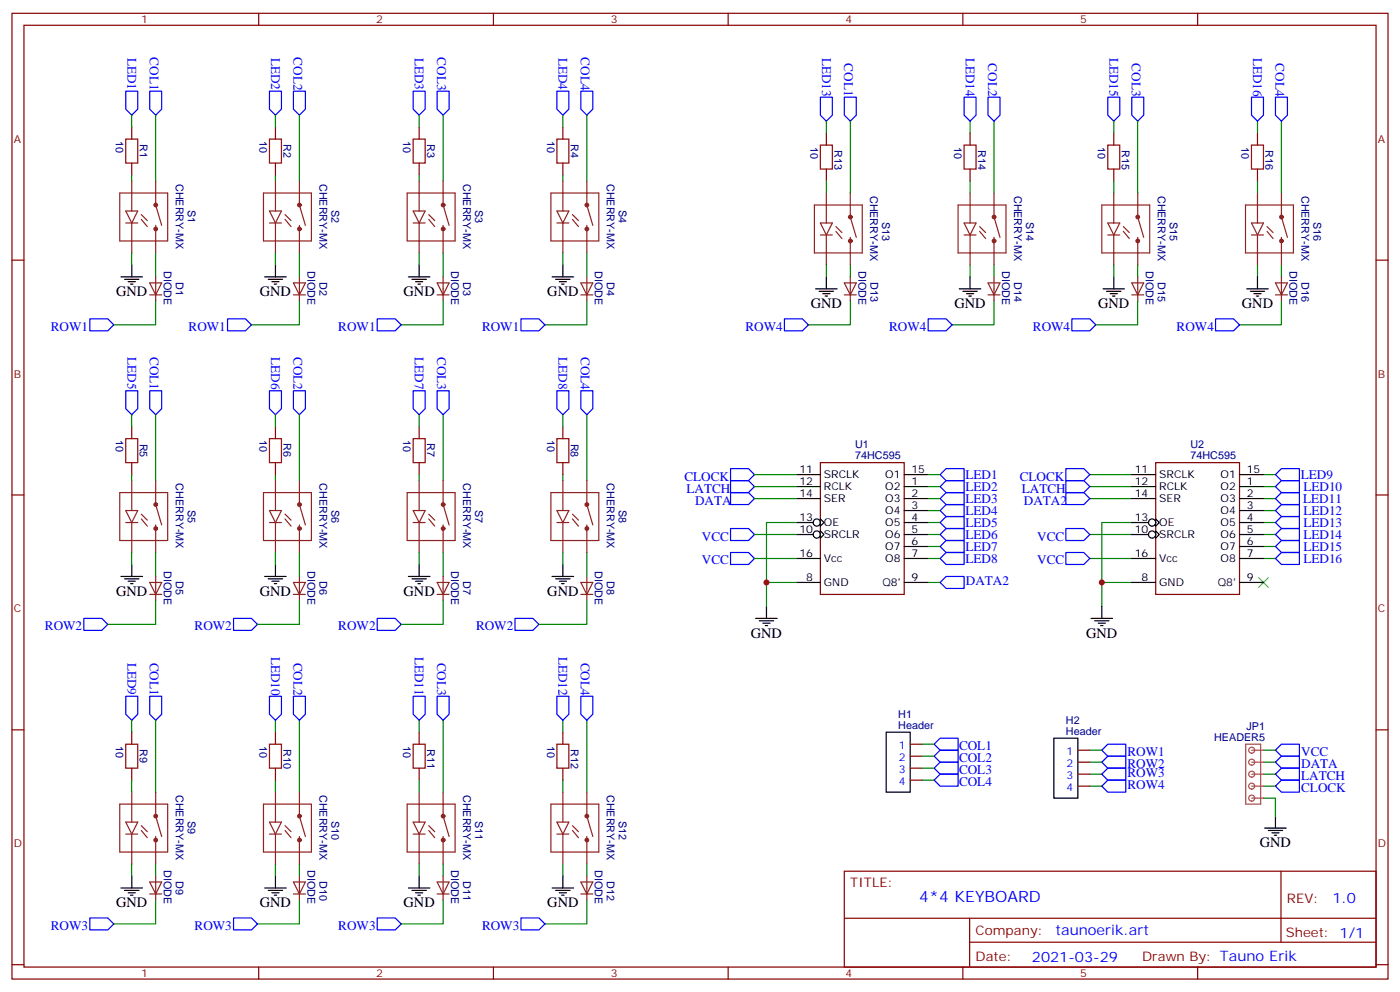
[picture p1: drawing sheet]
<svg xmlns="http://www.w3.org/2000/svg" width="412mm" height="292mm" viewBox="0 0 412 292" stroke-linecap="round" stroke-linejoin="round" font-family="sans-serif">
<g fill="none" stroke="#870000" stroke-width=".35">
<path d="M3.5 3.9h405.4v284.4h-405.4zM7.1 7.4h398.2v277.3h-398.2zM76.2 3.9v3.5M145.3 3.9v3.5M214.5 3.9v3.5M283.6 3.9v3.5M352.8 3.9v3.5M38.8 37.4v3.6M81.1 37.4v3.6M123.5 37.4v3.6M165.8 37.4v3.6M243.4 39.2v3.5"/>
<path d="M285.8 39.2v3.5M328.1 39.2v3.5M370.4 39.2v3.5M38.8 48v3.5M81.1 48v3.5M123.5 48v3.5M165.8 48v3.5M243.4 49.8v3.5M285.8 49.8v3.5M328.1 49.8v3.5M370.4 49.8v3.5M3.5 76.6h3.6"/>
<path d="M405.3 76.6h3.6M38.8 125.6v3.6M38.8 136.2v3.5M81.1 125.6v3.6M81.1 136.2v3.5M123.5 125.6v3.6M123.5 136.2v3.5M165.8 125.6v3.6M165.8 136.2v3.5M3.5 145.7h3.6M405.3 145.7h3.6M3.5 214.9h3.6"/>
<path d="M38.8 215.6v3.5M81.1 215.6v3.5M123.5 215.6v3.5M165.8 215.6v3.5M268.1 219.1h3.5M405.3 214.9h3.6M38.8 226.2v3.5M81.1 226.2v3.5M123.5 226.2v3.5M165.8 226.2v3.5M268.1 222.6h3.5M268.1 226.2h3.5"/>
<path d="M268.1 229.7h3.5M317.5 220.9h3.5M317.5 224.4h3.5M317.5 227.9h3.5M317.5 231.5h3.5M248.7 256.5h156.6v28.2h-156.6zM377.3 256.5v20.9M248.7 270.4h156.5M285.6 277.4h119.6M285.6 270.4v14.1M3.5 284h3.6M76.2 284.7v3.6"/>
<path d="M145.3 284.7v3.6M214.5 284.7v3.6M283.6 284.7v3.6M352.8 284.7v3.6M405.3 284h3.6"/>
</g>
<g fill="none" stroke="#8c2424" stroke-width=".35">
<path d="M35.3 56.8h14.1v14.1h-14.1zM38.8 53.3v8.8M45.9 53.3v7.1l1.7 6M77.6 56.8h14.1v14.1h-14.1zM81.1 53.3v8.8M88.2 53.3v7.1l1.8 6M119.9 56.8h14.2v14.1h-14.2zM123.5 53.3v8.8M130.5 53.3v7.1l1.8 6M162.3 56.8h14.1v14.1h-14.1zM165.8 53.3v8.8M172.9 53.3v7.1l1.7 6"/>
<path d="M243.4 56.8v8.9M250.5 56.8v7.1l1.7 6M285.8 56.8v8.9M292.8 56.8v7.1l1.8 6M328.1 56.8v8.9M335.1 56.8v7.1l1.8 6M370.4 56.8v8.9M377.5 56.8v7.1l1.7 6M37 62.1h3.6l-1.8 3.6zM37 65.7h3.6M38.8 65.7v8.8M41.6 63.2l1.8 1.7"/>
<path d="M41.6 64.6l1.8 2.1M45.9 66.4v8.1M79.4 65.7h3.5M79.4 62.1h3.5l-1.8 3.6zM81.1 65.7v8.8M84 63.2l1.7 1.7M84 64.6l1.7 2.1M88.2 66.4v8.1M121.7 65.7h3.5M121.7 62.1h3.5l-1.7 3.6zM123.5 65.7v8.8M126.3 63.2l1.8 1.7"/>
<path d="M126.3 64.6l1.8 2.1M130.5 66.4v8.1M164 65.7h3.6M164 62.1h3.6l-1.8 3.6zM165.8 65.7v8.8M168.6 63.2l1.8 1.7M168.6 64.6l1.8 2.1M172.9 66.4v8.1M239.9 60.4h14.1v14.1h-14.1zM241.7 65.7h3.5l-1.8 3.5zM241.7 69.2h3.5M243.4 69.2v8.8"/>
<path d="M246.2 66.7l1.8 1.8M246.2 68.1l1.8 2.1M250.5 69.9v8.1M282.2 60.4h14.1v14.1h-14.1zM284 65.7h3.5l-1.7 3.5zM284 69.2h3.5M285.8 69.2v8.8M288.6 66.7l1.7 1.8M288.6 68.1l1.7 2.1M292.8 69.9v8.1M324.6 60.4h14.1v14.1h-14.1zM326.3 65.7h3.5l-1.7 3.5z"/>
<path d="M326.3 69.2h3.5M328.1 69.2v8.8M330.9 66.7l1.8 1.8M330.9 68.1l1.8 2.1M335.1 69.9v8.1M366.9 60.4h14.1v14.1h-14.1zM368.7 65.7h3.5l-1.8 3.5zM368.7 69.2h3.5M370.4 69.2v8.8M373.2 66.7l1.8 1.8M373.2 68.1l1.8 2.1M377.5 69.9v8.1"/>
<path d="M44.1 83.3h3.5l-1.7 3.5zM44.1 86.8h3.5M45.9 81.5v7.1M86.4 86.8h3.6M86.4 83.3h3.6l-1.8 3.5zM88.2 81.5v7.1M128.8 86.8h3.5M128.8 83.3h3.5l-1.8 3.5zM130.5 81.5v7.1M171.1 86.8h3.5M171.1 83.3h3.5l-1.7 3.5zM172.9 81.5v7.1"/>
<path d="M248.7 86.8h3.5M248.7 83.3h3.5l-1.7 3.5zM250.5 81.5v7.1M291 86.8h3.6M291 83.3h3.6l-1.8 3.5zM292.8 81.5v7.1M333.4 86.8h3.5M333.4 83.3h3.5l-1.8 3.5zM335.1 81.5v7.1M375.7 86.8h3.5M375.7 83.3h3.5l-1.7 3.5zM377.5 81.5v7.1"/>
<path d="M35.3 145h14.1v14.1h-14.1zM37 150.3h3.6l-1.8 3.5zM37 153.8h3.6M38.8 141.5v8.8M38.8 153.8v8.9M41.6 151.4l1.8 1.7M41.6 152.8l1.8 2.1M45.9 141.5v7.1l1.7 6M45.9 154.6v8.1M77.6 145h14.1v14.1h-14.1zM79.4 153.8h3.5M79.4 150.3h3.5l-1.8 3.5z"/>
<path d="M81.1 141.5v8.8M81.1 153.8v8.9M84 151.4l1.7 1.7M84 152.8l1.7 2.1M88.2 141.5v7.1l1.8 6M88.2 154.6v8.1M119.9 145h14.2v14.1h-14.2zM121.7 153.8h3.5M121.7 150.3h3.5l-1.7 3.5zM123.5 141.5v8.8M123.5 153.8v8.9M126.3 151.4l1.8 1.7"/>
<path d="M126.3 152.8l1.8 2.1M130.5 141.5v7.1l1.8 6M130.5 154.6v8.1M162.3 145h14.1v14.1h-14.1zM164 153.8h3.6M164 150.3h3.6l-1.8 3.5zM165.8 141.5v8.8M165.8 153.8v8.9M168.6 151.4l1.8 1.7M168.6 152.8l1.8 2.1M172.9 141.5v7.1l1.7 6M172.9 154.6v8.1"/>
<path d="M44.1 171.5h3.5l-1.7 3.5zM44.1 175h3.5M45.9 169.7v7.1M86.4 175h3.6M86.4 171.5h3.6l-1.8 3.5zM88.2 169.7v7.1M128.8 175h3.5M128.8 171.5h3.5l-1.8 3.5zM130.5 169.7v7.1M171.1 175h3.5M171.1 171.5h3.5l-1.7 3.5zM172.9 169.7v7.1"/>
<path d="M35.3 236.7h14.1v14.2h-14.1zM38.8 233.2v8.8M45.9 233.2v7.1l1.7 6M77.6 236.7h14.1v14.2h-14.1zM81.1 233.2v8.8M88.2 233.2v7.1l1.8 6M119.9 236.7h14.2v14.2h-14.2zM123.5 233.2v8.8M130.5 233.2v7.1l1.8 6M162.3 236.7h14.1v14.2h-14.1zM165.8 233.2v8.8M172.9 233.2v7.1l1.7 6"/>
<path d="M37 242h3.6l-1.8 3.6zM37 245.6h3.6M38.8 245.6v8.8M41.6 243.1l1.8 1.8M41.6 244.5l1.8 2.1M44.1 259.7h3.5l-1.7 3.5zM45.9 246.3v8.1M45.9 257.9v7.1M79.4 245.6h3.5M79.4 242h3.5l-1.8 3.6zM81.1 245.6v8.8M84 243.1l1.7 1.8"/>
<path d="M84 244.5l1.7 2.1M86.4 259.7h3.6l-1.8 3.5zM88.2 246.3v8.1M88.2 257.9v7.1M121.7 245.6h3.5M121.7 242h3.5l-1.7 3.6zM123.5 245.6v8.8M126.3 243.1l1.8 1.8M126.3 244.5l1.8 2.1M128.8 259.7h3.5l-1.8 3.5zM130.5 246.3v8.1M130.5 257.9v7.1"/>
<path d="M164 245.6h3.6M164 242h3.6l-1.8 3.6zM165.8 245.6v8.8M168.6 243.1l1.8 1.8M168.6 244.5l1.8 2.1M171.1 259.7h3.5l-1.7 3.5zM172.9 246.3v8.1M172.9 257.9v7.1M44.1 263.2h3.5M86.4 263.2h3.6M128.8 263.2h3.5M171.1 263.2h3.5"/>
</g>
<g fill="none" stroke="#8c2424" stroke-width=".71">
<circle cx="45.9" cy="67.4" r=".35"/>
<circle cx="45.9" cy="60.4" r=".35"/>
<circle cx="88.2" cy="67.4" r=".35"/>
<circle cx="88.2" cy="60.4" r=".35"/>
<circle cx="130.5" cy="67.4" r=".35"/>
<circle cx="130.5" cy="60.4" r=".35"/>
<circle cx="172.9" cy="67.4" r=".35"/>
<circle cx="172.9" cy="60.4" r=".35"/>
<circle cx="250.5" cy="63.9" r=".35"/>
<circle cx="250.5" cy="70.9" r=".35"/>
<circle cx="292.8" cy="63.9" r=".35"/>
<circle cx="292.8" cy="70.9" r=".35"/>
<circle cx="335.1" cy="63.9" r=".35"/>
<circle cx="335.1" cy="70.9" r=".35"/>
<circle cx="377.5" cy="70.9" r=".35"/>
<circle cx="377.5" cy="63.9" r=".35"/>
<circle cx="45.9" cy="155.6" r=".35"/>
<circle cx="45.9" cy="148.6" r=".35"/>
<circle cx="88.2" cy="155.6" r=".35"/>
<circle cx="88.2" cy="148.6" r=".35"/>
<circle cx="130.5" cy="155.6" r=".35"/>
<circle cx="130.5" cy="148.6" r=".35"/>
<circle cx="172.9" cy="148.6" r=".35"/>
<circle cx="172.9" cy="155.6" r=".35"/>
<circle cx="45.9" cy="240.3" r=".35"/>
<circle cx="45.9" cy="247.3" r=".35"/>
<circle cx="88.2" cy="240.3" r=".35"/>
<circle cx="88.2" cy="247.3" r=".35"/>
<circle cx="130.5" cy="240.3" r=".35"/>
<circle cx="130.5" cy="247.3" r=".35"/>
<circle cx="172.9" cy="240.3" r=".35"/>
<circle cx="172.9" cy="247.3" r=".35"/>
</g>
<g fill="none" stroke="#008700" stroke-width=".35">
<path d="M38.8 33.9v3.5M45.9 33.9v19.4M81.1 33.9v3.5M88.2 33.9v19.4M123.5 33.9v3.5M130.5 33.9v19.4M165.8 33.9v3.5M172.9 33.9v19.4M243.4 35.7v3.5M250.5 35.7v21.1M285.8 35.7v3.5M292.8 35.7v21.1"/>
<path d="M328.1 35.7v3.5M335.1 35.7v21.1M370.4 35.7v3.5M377.5 35.7v21.1M38.8 51.5v1.8M81.1 51.5v1.8M123.5 51.5v1.8M165.8 51.5v1.8M243.4 53.3v3.5M285.8 53.3v3.5M328.1 53.3v3.5M370.4 53.3v3.5"/>
<path d="M38.8 74.5v3.5M45.9 74.5v7M81.1 74.5v3.5M88.2 74.5v7M123.5 74.5v3.5M130.5 74.5v7M165.8 74.5v3.5M172.9 74.5v7M243.4 78v3.5M250.5 78v3.5M285.8 78v3.5M292.8 78v3.5"/>
<path d="M328.1 78v3.5M335.1 78v3.5M370.4 78v3.5M377.5 78v3.5M45.9 88.6v7h-12.4M88.2 88.6v7h-14.1M130.5 88.6v7h-12.3M172.9 88.6v7h-12.4M250.5 88.6v7h-12.4M292.8 88.6v7h-12.3M335.1 88.6v7h-12.3M377.5 88.6v7h-12.4"/>
<path d="M38.8 122.1v3.5M38.8 139.7v1.8M45.9 122.1v19.4M81.1 122.1v3.5M81.1 139.7v1.8M88.2 122.1v19.4M123.5 122.1v3.5M123.5 139.7v1.8M130.5 122.1v19.4M165.8 122.1v3.5M165.8 139.7v1.8M172.9 122.1v19.4"/>
<path d="M222.2 139.7h12.4M273.4 139.7h3.5M321 139.7h12.4M372.2 139.7h3.5M222.2 143.3h12.4M222.2 146.8h12.4M222.2 157.4h12.4M234.6 153.8h-8.8v17.7M273.4 143.3h3.5M273.4 146.8h3.5M273.4 150.3h3.5M273.4 153.8h3.5"/>
<path d="M273.4 157.4h3.5M321 143.3h12.4M321 146.8h12.4M321 157.4h12.4M333.4 153.8h-8.8v17.7M372.2 143.3h3.5M372.2 146.8h3.5M372.2 150.3h3.5M372.2 153.8h3.5M372.2 157.4h3.5M38.8 162.7v3.5M45.9 176.8v7h-14.2"/>
<path d="M45.9 162.7v7M81.1 162.7v3.5M88.2 176.8v7h-12.4M88.2 162.7v7M123.5 162.7v3.5M130.5 176.8v7h-12.3M130.5 162.7v7M165.8 162.7v3.5M172.9 176.8v7h-14.2M172.9 162.7v7M222.2 164.4h12.4M234.6 171.5h-8.8v7"/>
<path d="M273.4 160.9h3.5M273.4 164.4h3.5M273.4 171.5h3.5M321 164.4h12.4M333.4 171.5h-8.8v7M372.2 160.9h3.5M372.2 164.4h3.5M38.8 212.1v3.5M45.9 212.1v21.1M81.1 212.1v3.5M88.2 212.1v21.1M123.5 212.1v3.5"/>
<path d="M130.5 212.1v21.1M165.8 212.1v3.5M172.9 212.1v21.1M271.6 219.1h3.6M38.8 229.7v3.5M81.1 229.7v3.5M123.5 229.7v3.5M165.8 229.7v3.5M271.6 222.6h3.6M271.6 226.2h3.6M271.6 229.7h3.6M321 220.9h3.6"/>
<path d="M321 224.4h3.6M321 227.9h3.6M321 231.5h3.6M372.2 235h3.5v5.3M372.2 220.9h3.5M372.2 224.4h3.5M372.2 227.9h3.5M372.2 231.5h3.5M38.8 254.4v3.5M45.9 254.4v3.5M81.1 254.4v3.5M88.2 254.4v3.5"/>
<path d="M123.5 254.4v3.5M130.5 254.4v3.5M165.8 254.4v3.5M172.9 254.4v3.5M45.9 265v7h-12.4M88.2 265v7h-12.4M130.5 265v7h-12.3M172.9 265v7h-12.4"/>
</g>
<g fill="none" stroke="#a10000" stroke-width=".35">
<path d="M37 41h3.6v7h-3.6zM79.4 41h3.5v7h-3.5zM121.7 41h3.5v7h-3.5zM164 41h3.6v7h-3.6zM241.7 42.7h3.5v7.1h-3.5zM284 42.7h3.5v7.1h-3.5zM326.3 42.7h3.5v7.1h-3.5zM368.7 42.7h3.5v7.1h-3.5zM37 129.2h3.6v7h-3.6zM79.4 129.2h3.5v7h-3.5zM121.7 129.2h3.5v7h-3.5zM164 129.2h3.6v7h-3.6z"/>
<path d="M37 219.1h3.6v7.1h-3.6zM79.4 219.1h3.5v7.1h-3.5zM121.7 219.1h3.5v7.1h-3.5zM164 219.1h3.6v7.1h-3.6z"/>
</g>
<g fill="none" stroke="#00f" stroke-width=".35">
<path d="M37 26.8h3.6v5.3l-1.8 1.8-1.8-1.8zM44.1 26.8h3.5v5.3l-1.7 1.8-1.8-1.8zM79.4 26.8h3.5v5.3l-1.8 1.8-1.7-1.8zM86.4 26.8h3.6v5.3l-1.8 1.8-1.8-1.8zM121.7 26.8h3.5v5.3l-1.7 1.8-1.8-1.8zM128.8 26.8h3.5v5.3l-1.8 1.8-1.7-1.8zM164 26.8h3.6v5.3l-1.8 1.8-1.8-1.8zM171.1 26.8h3.5v5.3l-1.7 1.8-1.8-1.8zM241.7 28.6h3.5v5.3l-1.8 1.8-1.7-1.8zM248.7 28.6h3.5v5.3l-1.7 1.8-1.8-1.8zM284 28.6h3.5v5.3l-1.7 1.8-1.8-1.8zM291 28.6h3.6v5.3l-1.8 1.8-1.8-1.8z"/>
<path d="M326.3 28.6h3.5v5.3l-1.7 1.8-1.8-1.8zM333.4 28.6h3.5v5.3l-1.8 1.8-1.7-1.8zM368.7 28.6h3.5v5.3l-1.8 1.8-1.7-1.8zM375.7 28.6h3.5v5.3l-1.7 1.8-1.8-1.8zM26.5 93.9h5.2l1.8 1.7-1.8 1.8h-5.2zM67 93.9h5.3l1.8 1.7-1.8 1.8h-5.3zM111.1 93.9h5.3l1.8 1.7-1.8 1.8h-5.3zM153.5 93.9h5.2l1.8 1.7-1.8 1.8h-5.2zM231.1 93.9h5.3l1.7 1.7-1.7 1.8h-5.3zM273.4 93.9h5.3l1.8 1.7-1.8 1.8h-5.3zM315.7 93.9h5.3l1.8 1.7-1.8 1.8h-5.3zM358.1 93.9h5.3l1.7 1.7-1.7 1.8h-5.3z"/>
<path d="M37 115h3.6v5.3l-1.8 1.8-1.8-1.8zM44.1 115h3.5v5.3l-1.7 1.8-1.8-1.8zM79.4 115h3.5v5.3l-1.8 1.8-1.7-1.8zM86.4 115h3.6v5.3l-1.8 1.8-1.8-1.8zM121.7 115h3.5v5.3l-1.7 1.8-1.8-1.8zM128.8 115h3.5v5.3l-1.8 1.8-1.7-1.8zM164 115h3.6v5.3l-1.8 1.8-1.8-1.8zM171.1 115h3.5v5.3l-1.7 1.8-1.8-1.8zM215.2 138h5.3l1.7 1.7-1.7 1.8h-5.3zM278.7 138h5.3v3.5h-5.3l-1.8-1.8zM314 138h5.3l1.7 1.7-1.7 1.8h-5.3zM377.5 138h5.3v3.5h-5.3l-1.8-1.8z"/>
<path d="M215.2 155.6h5.3l1.7 1.8-1.7 1.7h-5.3zM215.2 141.5h5.3l1.7 1.8-1.7 1.7h-5.3zM215.2 145h5.3l1.7 1.8-1.7 1.8h-5.3zM278.7 141.5h5.3v3.5h-5.3l-1.8-1.7zM278.7 145h5.3v3.6h-5.3l-1.8-1.8zM278.7 148.6h5.3v3.5h-5.3l-1.8-1.8zM278.7 152.1h5.3v3.5h-5.3l-1.8-1.8zM278.7 155.6h5.3v3.5h-5.3l-1.8-1.7zM278.7 159.1h5.3v3.6h-5.3l-1.8-1.8zM314 145h5.3l1.7 1.8-1.7 1.8h-5.3zM314 141.5h5.3l1.7 1.8-1.7 1.7h-5.3zM314 155.6h5.3l1.7 1.8-1.7 1.7h-5.3z"/>
<path d="M377.5 159.1h5.3v3.6h-5.3l-1.8-1.8zM377.5 155.6h5.3v3.5h-5.3l-1.8-1.7zM377.5 152.1h5.3v3.5h-5.3l-1.8-1.8zM377.5 148.6h5.3v3.5h-5.3l-1.8-1.8zM377.5 145h5.3v3.6h-5.3l-1.8-1.8zM377.5 141.5h5.3v3.5h-5.3l-1.8-1.7zM215.2 162.7h5.3l1.7 1.7-1.7 1.8h-5.3zM276.9 171.5l1.8-1.8h5.3v3.5h-5.3zM278.7 162.7h5.3v3.5h-5.3l-1.8-1.8zM314 162.7h5.3l1.7 1.7-1.7 1.8h-5.3zM377.5 162.7h5.3v3.5h-5.3l-1.8-1.8zM24.7 182.1h5.3l1.7 1.7-1.7 1.8h-5.3z"/>
<path d="M68.8 182.1h5.3l1.7 1.7-1.7 1.8h-5.3zM111.1 182.1h5.3l1.8 1.7-1.8 1.8h-5.3zM151.7 182.1h5.3l1.7 1.7-1.7 1.8h-5.3zM37 205h3.6v5.3l-1.8 1.8-1.8-1.8zM44.1 205h3.5v5.3l-1.7 1.8-1.8-1.8zM79.4 205h3.5v5.3l-1.8 1.8-1.7-1.8zM86.4 205h3.6v5.3l-1.8 1.8-1.8-1.8zM121.7 205h3.5v5.3l-1.7 1.8-1.8-1.8zM128.8 205h3.5v5.3l-1.8 1.8-1.7-1.8zM164 205h3.6v5.3l-1.8 1.8-1.8-1.8zM171.1 205h3.5v5.3l-1.7 1.8-1.8-1.8zM275.2 219.1l1.7-1.8h5.3v3.6h-5.3z"/>
<path d="M326.3 219.1h5.3v3.5h-5.3l-1.7-1.7zM377.5 219.1h5.3v3.5h-5.3l-1.8-1.7zM276.9 227.9h5.3v3.6h-5.3l-1.7-1.8zM276.9 224.4h5.3v3.5h-5.3l-1.7-1.7zM276.9 220.9h5.3v3.5h-5.3l-1.7-1.8zM324.6 231.5l1.7-1.8h5.3v3.5h-5.3zM324.6 227.9l1.7-1.7h5.3v3.5h-5.3zM326.3 222.6h5.3v3.6h-5.3l-1.7-1.8zM377.5 229.7h5.3v3.5h-5.3l-1.8-1.7zM377.5 226.2h5.3v3.5h-5.3l-1.8-1.8zM377.5 222.6h5.3v3.6h-5.3l-1.8-1.8zM26.5 270.3h5.2l1.8 1.7-1.8 1.8h-5.2z"/>
<path d="M68.8 270.3h5.3l1.7 1.7-1.7 1.8h-5.3zM111.1 270.3h5.3l1.8 1.7-1.8 1.8h-5.3zM153.5 270.3h5.2l1.8 1.7-1.8 1.8h-5.2z"/>
</g>
<g fill="none" stroke="#000" stroke-width=".35">
<path d="M38.8 78v3.5M81.1 78v3.5M123.5 78v3.5M165.8 78v3.5M35.6 81.5h6.4M36.7 82.2h4.2M37.7 82.9h2.2M38.5 83.6h.7M78 81.5h6.3M79 82.2h4.3M80.1 82.9h2.1M80.8 83.6h.7"/>
<path d="M120.3 81.5h6.3M121.4 82.2h4.2M122.4 82.9h2.1M123.1 83.6h.7M162.6 81.5h6.4M163.7 82.2h4.2M164.7 82.9h2.2M165.5 83.6h.7M240.2 85.1h6.4M241.3 85.8h4.2M242.4 86.5h2.1M243.1 87.2h.7"/>
<path d="M243.4 81.5v3.6M282.6 85.1h6.3M283.6 85.8h4.3M284.7 86.5h2.1M285.4 87.2h.7M285.8 81.5v3.6M324.9 85.1h6.4M326 85.8h4.2M327 86.5h2.1M327.7 87.2h.7M328.1 81.5v3.6M367.2 85.1h6.4"/>
<path d="M368.3 85.8h4.2M369.4 86.5h2.1M370.1 87.2h.7M370.4 81.5v3.6M234.6 139.7h7.1M266.3 139.7h7.1M333.4 139.7h7M365.1 139.7h7.1M234.6 146.8h7.1M234.6 157.4h4.9M234.6 143.3h7.1M234.6 153.8h4.9"/>
<path d="M241.7 156.3l1 1.1-1 1M241.7 152.8l1 1-1 1.1M266.3 146.8h7.1M266.3 157.4h7.1M266.3 143.3h7.1M266.3 153.8h7.1M266.3 150.3h7.1M333.4 146.8h7M333.4 157.4h4.9M333.4 143.3h7M333.4 153.8h4.9M340.4 156.3l1.1 1.1-1.1 1"/>
<path d="M340.4 152.8l1.1 1-1.1 1.1M365.1 146.8h7.1M365.1 157.4h7.1M365.1 143.3h7.1M365.1 153.8h7.1M365.1 150.3h7.1M35.6 169.7h6.4M36.7 170.4h4.2M37.7 171.1h2.2M38.5 171.8h.7M38.8 166.2v3.5M78 169.7h6.3"/>
<path d="M79 170.4h4.3M80.1 171.1h2.1M80.8 171.8h.7M81.1 166.2v3.5M120.3 169.7h6.3M121.4 170.4h4.2M122.4 171.1h2.1M123.1 171.8h.7M123.5 166.2v3.5M162.6 169.7h6.4M163.7 170.4h4.2M164.7 171.1h2.2"/>
<path d="M165.5 171.8h.7M165.8 166.2v3.5M225.8 178.5v3.6M234.6 164.4h7.1M234.6 171.5h7.1M266.3 160.9h7.1M266.3 164.4h7.1M266.3 171.5h7.1M324.6 178.5v3.6M333.4 164.4h7M333.4 171.5h7M365.1 160.9h7.1"/>
<path d="M365.1 164.4h7.1M365.1 171.5h7.1M222.6 182.1h6.4M223.7 182.8h4.2M224.7 183.5h2.1M225.4 184.2h.7M321.4 182.1h6.3M322.4 182.8h4.3M323.5 183.5h2.1M324.2 184.2h.7M261.1 215.6h7v17.6h-7zM310.4 217.3h7.1v17.7h-7.1z"/>
<path d="M38.8 257.9v3.5M81.1 257.9v3.5M123.5 257.9v3.5M165.8 257.9v3.5M372.5 243.8h6.4M373.6 244.5h4.2M374.6 245.2h2.2M375.4 245.9h.7M375.7 240.3v3.5M35.6 261.4h6.4M36.7 262.1h4.2M37.7 262.9h2.2"/>
<path d="M38.5 263.6h.7M78 261.4h6.3M79 262.1h4.3M80.1 262.9h2.1M80.8 263.6h.7M120.3 261.4h6.3M121.4 262.1h4.2M122.4 262.9h2.1M123.1 263.6h.7M162.6 261.4h6.4M163.7 262.1h4.2M164.7 262.9h2.2"/>
<path d="M165.5 263.6h.7"/>
<circle cx="240.6" cy="157.4" r="1.06"/>
<circle cx="240.6" cy="153.8" r="1.06"/>
<circle cx="339.4" cy="157.4" r="1.06"/>
<circle cx="339.4" cy="153.8" r="1.06"/>
</g>
<path d="M241.7 136.2h24.6v38.8h-24.6zM340.4 136.2h24.7v38.8h-24.7z" fill="none" stroke="#800000" stroke-width=".35"/>
<path d="M370.8 170.1l2.8 2.8M373.6 170.1l-2.8 2.8" fill="none" stroke="#3c3" stroke-width=".35"/>
<g fill="none" stroke="#a64a4a" stroke-width=".35">
<path d="M366.9 219.1h4.5v17.6h-4.5zM368.7 220.9h3.5M368.7 224.4h3.5M368.7 227.9h3.5M368.7 231.5h3.5M368.7 235h3.5"/>
<circle cx="368.7" cy="224.4" r=".88"/>
<circle cx="368.7" cy="231.5" r=".88"/>
<circle cx="368.7" cy="235" r=".88"/>
<circle cx="368.7" cy="227.9" r=".88"/>
<circle cx="368.7" cy="220.9" r=".88"/>
</g>
<g fill="#c00">
<circle cx="225.8" cy="171.5" r=".88"/>
<circle cx="324.6" cy="171.5" r=".88"/>
</g>
<text font-size="4.6" fill="#00f" x="270.8" y="265.5">4*4 KEYBOARD</text>
<g font-size="4.2">
<text x="34.2" y="87.2">GND</text>
<text x="76.6" y="87.2">GND</text>
<text x="118.9" y="87.2">GND</text>
<text x="161.2" y="87.2">GND</text>
<text x="238.8" y="90.7">GND</text>
<text x="281.2" y="90.7">GND</text>
<text x="323.5" y="90.7">GND</text>
<text x="365.8" y="90.7">GND</text>
<text x="34.2" y="175.4">GND</text>
<text x="76.6" y="175.4">GND</text>
<text x="118.9" y="175.4">GND</text>
<text x="161.2" y="175.4">GND</text>
<text x="221.2" y="187.7">GND</text>
<text x="320" y="187.7">GND</text>
<text x="371.1" y="249.4">GND</text>
<text x="34.2" y="267.1">GND</text>
<text x="76.6" y="267.1">GND</text>
<text x="118.9" y="267.1">GND</text>
<text x="161.2" y="267.1">GND</text>
</g>
<g font-size="4.2" fill="#00f">
<text x="392.5" y="265.8">1.0</text>
<text x="310.9" y="275.3">taunoerik.art</text>
<text x="304" y="283.1">2021-03-29</text>
</g>
<g font-size="3.9" fill="#00f">
<text x="37.5" y="17" transform="rotate(90 37.5 17)">LED1</text>
<text x="44.1" y="16.9" transform="rotate(90 44.1 16.9)">COL1</text>
<text x="79.9" y="17" transform="rotate(90 79.9 17)">LED2</text>
<text x="86.4" y="16.9" transform="rotate(90 86.4 16.9)">COL2</text>
<text x="122.2" y="17" transform="rotate(90 122.2 17)">LED3</text>
<text x="128.8" y="16.9" transform="rotate(90 128.8 16.9)">COL3</text>
<text x="164.5" y="17" transform="rotate(90 164.5 17)">LED4</text>
<text x="171.1" y="16.9" transform="rotate(90 171.1 16.9)">COL4</text>
<text x="242.2" y="17" transform="rotate(90 242.2 17)">LED13</text>
<text x="284.5" y="17" transform="rotate(90 284.5 17)">LED14</text>
<text x="326.8" y="17" transform="rotate(90 326.8 17)">LED15</text>
<text x="369.2" y="17" transform="rotate(90 369.2 17)">LED16</text>
<text x="248.7" y="18.7" transform="rotate(90 248.7 18.7)">COL1</text>
<text x="291" y="18.7" transform="rotate(90 291 18.7)">COL2</text>
<text x="333.4" y="18.7" transform="rotate(90 333.4 18.7)">COL3</text>
<text x="375.7" y="18.7" transform="rotate(90 375.7 18.7)">COL4</text>
<text x="15" y="97.4">ROW1</text>
<text x="55.6" y="97.4">ROW1</text>
<text x="99.7" y="97.4">ROW1</text>
<text x="142" y="97.4">ROW1</text>
<text x="219.6" y="97.4">ROW4</text>
<text x="261.9" y="97.4">ROW4</text>
<text x="304.3" y="97.4">ROW4</text>
<text x="346.6" y="97.4">ROW4</text>
<text x="37.5" y="105.2" transform="rotate(90 37.5 105.2)">LED5</text>
<text x="44.1" y="105.1" transform="rotate(90 44.1 105.1)">COL1</text>
<text x="79.9" y="105.2" transform="rotate(90 79.9 105.2)">LED6</text>
<text x="86.4" y="105.1" transform="rotate(90 86.4 105.1)">COL2</text>
<text x="122.2" y="105.2" transform="rotate(90 122.2 105.2)">LED7</text>
<text x="128.8" y="105.1" transform="rotate(90 128.8 105.1)">COL3</text>
<text x="164.5" y="105.2" transform="rotate(90 164.5 105.2)">LED8</text>
<text x="171.1" y="105.1" transform="rotate(90 171.1 105.1)">COL4</text>
<text x="201.6" y="141.5">CLOCK</text>
<text x="284.4" y="141">LED1</text>
<text x="300.4" y="141.5">CLOCK</text>
<text x="383.2" y="141">LED9</text>
<text x="202.2" y="145">LATCH</text>
<text x="204.8" y="148.6">DATA</text>
<text x="284.4" y="144.5">LED2</text>
<text x="284.4" y="148.1">LED3</text>
<text x="301" y="145">LATCH</text>
<text x="301.6" y="148.6">DATA2</text>
<text x="383.9" y="148.1">LED11</text>
<text x="383.9" y="144.6">LED10</text>
<text x="284.4" y="151.6">LED4</text>
<text x="284.4" y="155.1">LED5</text>
<text x="383.9" y="155.1">LED13</text>
<text x="383.9" y="151.6">LED12</text>
<text x="206.7" y="159.1">VCC</text>
<text x="284.4" y="158.6">LED6</text>
<text x="305.5" y="159.1">VCC</text>
<text x="383.9" y="158.7">LED14</text>
<text x="206.7" y="166.2">VCC</text>
<text x="284.4" y="162.2">LED7</text>
<text x="284.4" y="165.7">LED8</text>
<text x="305.5" y="166.2">VCC</text>
<text x="383.9" y="165.7">LED16</text>
<text x="383.9" y="162.2">LED15</text>
<text x="284.5" y="172.2">DATA2</text>
<text x="13.2" y="185.6">ROW2</text>
<text x="57.3" y="185.6">ROW2</text>
<text x="99.7" y="185.6">ROW2</text>
<text x="140.2" y="185.6">ROW2</text>
<text x="37.5" y="195.1" transform="rotate(90 37.5 195.1)">LED9</text>
<text x="44.1" y="195.1" transform="rotate(90 44.1 195.1)">COL1</text>
<text x="79.9" y="193.3" transform="rotate(90 79.9 193.3)">LED10</text>
<text x="86.4" y="195.1" transform="rotate(90 86.4 195.1)">COL2</text>
<text x="122.2" y="193.3" transform="rotate(90 122.2 193.3)">LED11</text>
<text x="128.8" y="195.1" transform="rotate(90 128.8 195.1)">COL3</text>
<text x="164.6" y="193.3" transform="rotate(90 164.6 193.3)">LED12</text>
<text x="171.1" y="195.1" transform="rotate(90 171.1 195.1)">COL4</text>
<text x="282.5" y="220.9">COL1</text>
<text x="282.5" y="227.9">COL3</text>
<text x="282.5" y="224.4">COL2</text>
<text x="332.1" y="226.2">ROW2</text>
<text x="332.1" y="222.6">ROW1</text>
<text x="383.3" y="222.6">VCC</text>
<text x="383.3" y="226.2">DATA</text>
<text x="282.5" y="231.5">COL4</text>
<text x="332.1" y="232.2">ROW4</text>
<text x="332.1" y="228.6">ROW3</text>
<text x="383.3" y="233.2">CLOCK</text>
<text x="383.3" y="229.7">LATCH</text>
<text x="15" y="273.8">ROW3</text>
<text x="57.3" y="273.8">ROW3</text>
<text x="99.7" y="273.8">ROW3</text>
<text x="142" y="273.8">ROW3</text>
</g>
<g font-size="3.9" fill="#800">
<text x="250.5" y="261.1">TITLE:</text>
<text x="379.1" y="265.8">REV:</text>
<text x="287.4" y="275.3">Company:</text>
<text x="378.7" y="275.9">Sheet: 1/1</text>
<text x="287.4" y="283">Date:</text>
<text x="336.4" y="283.1">Drawn By: Tauno Erik</text>
</g>
<g font-size="3.2" fill="#800">
<text x="41.6" y="6.9">1</text>
<text x="110.8" y="6.9">2</text>
<text x="179.9" y="6.9">3</text>
<text x="249.1" y="6.9">4</text>
<text x="318.2" y="6.9">5</text>
<text x="4.1" y="42">A</text>
<text x="405.9" y="42">A</text>
<text x="4.1" y="111.2">B</text>
<text x="405.9" y="111.2">B</text>
<text x="4.1" y="180.3">C</text>
<text x="405.9" y="180.3">C</text>
<text x="4.1" y="249.4">D</text>
<text x="405.9" y="249.4">D</text>
<text x="41.6" y="287.7">1</text>
<text x="110.8" y="287.7">2</text>
<text x="179.9" y="287.7">3</text>
<text x="249.1" y="287.7">4</text>
<text x="318.2" y="287.7">5</text>
</g>
<g font-size="3.2" fill="#000080">
<text x="34.1" y="41.4" transform="rotate(90 34.1 41.4)">10</text>
<text x="76.5" y="41.4" transform="rotate(90 76.5 41.4)">10</text>
<text x="118.8" y="41.4" transform="rotate(90 118.8 41.4)">10</text>
<text x="161.1" y="41.4" transform="rotate(90 161.1 41.4)">10</text>
<text x="41.2" y="42.4" transform="rotate(90 41.2 42.4)">R1</text>
<text x="83.5" y="42.4" transform="rotate(90 83.5 42.4)">R2</text>
<text x="125.8" y="42.4" transform="rotate(90 125.8 42.4)">R3</text>
<text x="168.2" y="42.4" transform="rotate(90 168.2 42.4)">R4</text>
<text x="238.7" y="43.2" transform="rotate(90 238.7 43.2)">10</text>
<text x="245.8" y="44.1" transform="rotate(90 245.8 44.1)">R13</text>
<text x="281.1" y="43.2" transform="rotate(90 281.1 43.2)">10</text>
<text x="288.1" y="44.1" transform="rotate(90 288.1 44.1)">R14</text>
<text x="323.4" y="43.2" transform="rotate(90 323.4 43.2)">10</text>
<text x="330.5" y="44.1" transform="rotate(90 330.5 44.1)">R15</text>
<text x="365.7" y="43.2" transform="rotate(90 365.7 43.2)">10</text>
<text x="372.8" y="44.1" transform="rotate(90 372.8 44.1)">R16</text>
<text x="51.8" y="54.1" transform="rotate(90 51.8 54.1)">CHERRY-MX</text>
<text x="94.1" y="54.1" transform="rotate(90 94.1 54.1)">CHERRY-MX</text>
<text x="136.5" y="54.1" transform="rotate(90 136.5 54.1)">CHERRY-MX</text>
<text x="178.8" y="54.1" transform="rotate(90 178.8 54.1)">CHERRY-MX</text>
<text x="256.4" y="57.6" transform="rotate(90 256.4 57.6)">CHERRY-MX</text>
<text x="298.7" y="57.6" transform="rotate(90 298.7 57.6)">CHERRY-MX</text>
<text x="341" y="57.6" transform="rotate(90 341 57.6)">CHERRY-MX</text>
<text x="383.4" y="57.6" transform="rotate(90 383.4 57.6)">CHERRY-MX</text>
<text x="55.3" y="61.9" transform="rotate(90 55.3 61.9)">S1</text>
<text x="97.7" y="61.9" transform="rotate(90 97.7 61.9)">S2</text>
<text x="140" y="61.9" transform="rotate(90 140 61.9)">S3</text>
<text x="182.3" y="61.9" transform="rotate(90 182.3 61.9)">S4</text>
<text x="259.9" y="65.4" transform="rotate(90 259.9 65.4)">S13</text>
<text x="302.2" y="65.4" transform="rotate(90 302.2 65.4)">S14</text>
<text x="344.6" y="65.4" transform="rotate(90 344.6 65.4)">S15</text>
<text x="386.9" y="65.4" transform="rotate(90 386.9 65.4)">S16</text>
<text x="48.2" y="79.8" transform="rotate(90 48.2 79.8)">DIODE</text>
<text x="51.8" y="83" transform="rotate(90 51.8 83)">D1</text>
<text x="90.6" y="79.8" transform="rotate(90 90.6 79.8)">DIODE</text>
<text x="94.1" y="83" transform="rotate(90 94.1 83)">D2</text>
<text x="132.9" y="79.8" transform="rotate(90 132.9 79.8)">DIODE</text>
<text x="136.5" y="83" transform="rotate(90 136.5 83)">D3</text>
<text x="175.2" y="79.8" transform="rotate(90 175.2 79.8)">DIODE</text>
<text x="178.8" y="83" transform="rotate(90 178.8 83)">D4</text>
<text x="252.9" y="79.8" transform="rotate(90 252.9 79.8)">DIODE</text>
<text x="256.4" y="83" transform="rotate(90 256.4 83)">D13</text>
<text x="295.2" y="79.8" transform="rotate(90 295.2 79.8)">DIODE</text>
<text x="298.7" y="83" transform="rotate(90 298.7 83)">D14</text>
<text x="337.5" y="79.8" transform="rotate(90 337.5 79.8)">DIODE</text>
<text x="341.1" y="83" transform="rotate(90 341.1 83)">D15</text>
<text x="379.9" y="79.8" transform="rotate(90 379.9 79.8)">DIODE</text>
<text x="383.4" y="83" transform="rotate(90 383.4 83)">D16</text>
<text x="34.1" y="129.6" transform="rotate(90 34.1 129.6)">10</text>
<text x="41.2" y="130.6" transform="rotate(90 41.2 130.6)">R5</text>
<text x="76.5" y="129.6" transform="rotate(90 76.5 129.6)">10</text>
<text x="83.5" y="130.6" transform="rotate(90 83.5 130.6)">R6</text>
<text x="118.8" y="129.6" transform="rotate(90 118.8 129.6)">10</text>
<text x="125.8" y="130.6" transform="rotate(90 125.8 130.6)">R7</text>
<text x="161.1" y="129.6" transform="rotate(90 161.1 129.6)">10</text>
<text x="168.2" y="130.6" transform="rotate(90 168.2 130.6)">R8</text>
<text x="251.9" y="132">U1</text>
<text x="350.7" y="132">U2</text>
<text x="251.9" y="135.1">74HC595</text>
<text x="350.7" y="135.1">74HC595</text>
<text x="51.8" y="142.3" transform="rotate(90 51.8 142.3)">CHERRY-MX</text>
<text x="94.1" y="142.3" transform="rotate(90 94.1 142.3)">CHERRY-MX</text>
<text x="136.5" y="142.3" transform="rotate(90 136.5 142.3)">CHERRY-MX</text>
<text x="178.8" y="142.3" transform="rotate(90 178.8 142.3)">CHERRY-MX</text>
<text x="55.3" y="150.1" transform="rotate(90 55.3 150.1)">S5</text>
<text x="97.7" y="150.1" transform="rotate(90 97.7 150.1)">S6</text>
<text x="140" y="150.1" transform="rotate(90 140 150.1)">S7</text>
<text x="182.3" y="150.1" transform="rotate(90 182.3 150.1)">S8</text>
<text x="48.2" y="168" transform="rotate(90 48.2 168)">DIODE</text>
<text x="51.8" y="171.1" transform="rotate(90 51.8 171.1)">D5</text>
<text x="90.6" y="168" transform="rotate(90 90.6 168)">DIODE</text>
<text x="94.1" y="171.2" transform="rotate(90 94.1 171.2)">D6</text>
<text x="132.9" y="168" transform="rotate(90 132.9 168)">DIODE</text>
<text x="136.5" y="171.2" transform="rotate(90 136.5 171.2)">D7</text>
<text x="175.2" y="168" transform="rotate(90 175.2 168)">DIODE</text>
<text x="178.8" y="171.1" transform="rotate(90 178.8 171.1)">D8</text>
<text x="264.6" y="214.5">Header</text>
<text x="264.6" y="211.3">H1</text>
<text x="314" y="213.1">H2</text>
<text x="367.2" y="214.8">JP1</text>
<text x="34.1" y="219.6" transform="rotate(90 34.1 219.6)">10</text>
<text x="41.2" y="220.5" transform="rotate(90 41.2 220.5)">R9</text>
<text x="76.5" y="219.6" transform="rotate(90 76.5 219.6)">10</text>
<text x="83.5" y="220.5" transform="rotate(90 83.5 220.5)">R10</text>
<text x="118.8" y="219.6" transform="rotate(90 118.8 219.6)">10</text>
<text x="125.9" y="220.5" transform="rotate(90 125.9 220.5)">R11</text>
<text x="161.1" y="219.6" transform="rotate(90 161.1 219.6)">10</text>
<text x="168.2" y="220.5" transform="rotate(90 168.2 220.5)">R12</text>
<text x="314" y="216.3">Header</text>
<text x="357.7" y="218.1">HEADER5</text>
<text x="51.8" y="234" transform="rotate(90 51.8 234)">CHERRY-MX</text>
<text x="94.1" y="234" transform="rotate(90 94.1 234)">CHERRY-MX</text>
<text x="136.4" y="234" transform="rotate(90 136.4 234)">CHERRY-MX</text>
<text x="178.8" y="234" transform="rotate(90 178.8 234)">CHERRY-MX</text>
<text x="55.3" y="241.8" transform="rotate(90 55.3 241.8)">S9</text>
<text x="97.6" y="241.8" transform="rotate(90 97.6 241.8)">S10</text>
<text x="140" y="241.8" transform="rotate(90 140 241.8)">S11</text>
<text x="182.3" y="241.8" transform="rotate(90 182.3 241.8)">S12</text>
<text x="48.2" y="256.2" transform="rotate(90 48.2 256.2)">DIODE</text>
<text x="90.6" y="256.2" transform="rotate(90 90.6 256.2)">DIODE</text>
<text x="132.9" y="256.2" transform="rotate(90 132.9 256.2)">DIODE</text>
<text x="175.2" y="256.2" transform="rotate(90 175.2 256.2)">DIODE</text>
<text x="51.8" y="259.3" transform="rotate(90 51.8 259.3)">D9</text>
<text x="94.1" y="259.3" transform="rotate(90 94.1 259.3)">D10</text>
<text x="136.4" y="259.3" transform="rotate(90 136.4 259.3)">D11</text>
<text x="178.8" y="259.3" transform="rotate(90 178.8 259.3)">D12</text>
</g>
<g font-size="3.2">
<text x="235.5" y="139.4">11</text>
<text x="235.5" y="142.9">12</text>
<text x="242.7" y="140.8">SRCLK</text>
<text x="260.8" y="140.8">O1</text>
<text x="268.5" y="139.4">15</text>
<text x="268.5" y="142.9">1</text>
<text x="334.3" y="139.4">11</text>
<text x="334.3" y="142.9">12</text>
<text x="341.5" y="140.8">SRCLK</text>
<text x="359.6" y="140.8">O1</text>
<text x="367.2" y="139.4">15</text>
<text x="367.2" y="142.9">1</text>
<text x="235.5" y="146.4">14</text>
<text x="242.7" y="147.8">SER</text>
<text x="242.7" y="144.3">RCLK</text>
<text x="260.8" y="144.3">O2</text>
<text x="260.8" y="147.8">O3</text>
<text x="268.5" y="146.4">2</text>
<text x="268.5" y="150">3</text>
<text x="334.3" y="146.4">14</text>
<text x="341.5" y="147.8">SER</text>
<text x="341.5" y="144.3">RCLK</text>
<text x="359.6" y="144.3">O2</text>
<text x="359.6" y="147.8">O3</text>
<text x="367.2" y="146.4">2</text>
<text x="367.2" y="150">3</text>
<text x="235.5" y="153.5">13</text>
<text x="242.7" y="154.9">OE</text>
<text x="260.8" y="151.4">O4</text>
<text x="260.8" y="154.9">O5</text>
<text x="268.5" y="153.5">4</text>
<text x="334.3" y="153.5">13</text>
<text x="341.5" y="154.9">OE</text>
<text x="359.6" y="151.4">O4</text>
<text x="359.6" y="154.9">O5</text>
<text x="367.2" y="153.5">4</text>
<text x="235.5" y="157">10</text>
<text x="242.7" y="158.4">SRCLR</text>
<text x="260.8" y="158.4">O6</text>
<text x="260.8" y="162">O7</text>
<text x="268.5" y="157">5</text>
<text x="268.5" y="160.5">6</text>
<text x="334.3" y="157">10</text>
<text x="341.5" y="158.4">SRCLR</text>
<text x="359.6" y="158.4">O6</text>
<text x="359.6" y="162">O7</text>
<text x="367.2" y="157">5</text>
<text x="367.2" y="160.5">6</text>
<text x="235.5" y="164.1">16</text>
<text x="242.7" y="165.5">Vcc</text>
<text x="260.8" y="165.5">O8</text>
<text x="268.5" y="164.1">7</text>
<text x="334.3" y="164.1">16</text>
<text x="341.5" y="165.5">Vcc</text>
<text x="359.6" y="165.5">O8</text>
<text x="367.2" y="164.1">7</text>
<text x="237.5" y="171.1">8</text>
<text x="242.7" y="172.5">GND</text>
<text x="259.9" y="172.5">Q8'</text>
<text x="268.5" y="171.1">9</text>
<text x="336.3" y="171.1">8</text>
<text x="341.5" y="172.5">GND</text>
<text x="358.7" y="172.5">Q8'</text>
<text x="367.2" y="171.1">9</text>
</g>
<g font-size="3.2" fill="#00f">
<text x="264.8" y="220.5">1</text>
<text x="264.8" y="224">2</text>
<text x="264.8" y="227.6">3</text>
<text x="314.2" y="222.3">1</text>
<text x="314.2" y="225.8">2</text>
<text x="264.8" y="231.1">4</text>
<text x="314.2" y="229.3">3</text>
<text x="314.2" y="232.9">4</text>
</g>
<text font-size="1.8" fill="#838383" x="370.5" y="217.3" transform="rotate(90 370.5 217.3)">1</text>
</svg>
